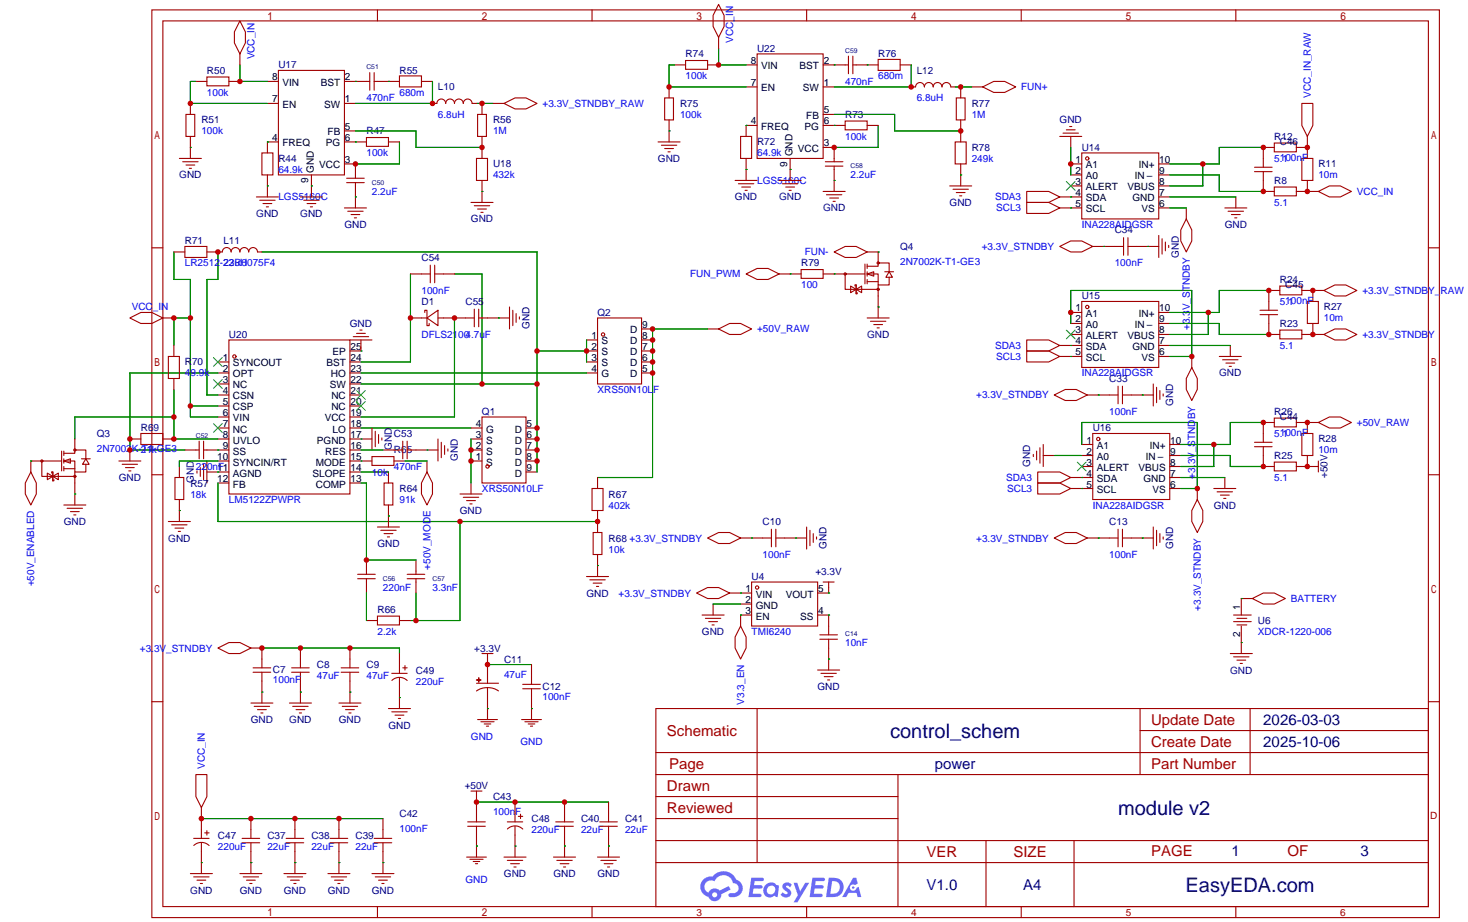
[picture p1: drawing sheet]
<svg xmlns="http://www.w3.org/2000/svg" width="339mm" height="213mm" viewBox="0 0 339 213" stroke-linecap="round" stroke-linejoin="round" font-family="sans-serif">
<g fill="none" stroke="#a10000" stroke-width=".25">
<path d="M35.1 2.3h297.1v209.5h-297.1zM37.6 4.8h292.1v204.5h-292.1zM87.1 2.3v2.5M136.7 2.3v2.5M186.2 2.3v2.5M235.7 2.3v2.5M285.2 2.3v2.5M35.1 57.2h2.5M329.7 57.2h2.5M35.1 109.6h2.5M329.7 109.6h2.5M35.1 162h2.5"/>
<path d="M151.4 163.6h178.3v45.7h-178.3zM151.4 178.8h178.3M151.4 173.7h178.3M174.8 163.6v35.5M207.3 178.8v30.5M263.1 163.6v15.2M263.1 168.7h66.6M288.5 163.6v15.2M329.7 162h2.5M151.4 183.9h55.9M151.4 199.1h178.3M151.4 194.1h178.3"/>
<path d="M151.4 189h55.9M227.6 194.1v15.2M247.9 194.1v15.2M87.1 209.3v2.5M136.7 209.3v2.5M186.2 209.3v2.5M235.7 209.3v2.5M285.2 209.3v2.5"/>
</g>
<g fill="#5487ff">
<path d="M180.9 204a1.3 1.3 0 0 1 1.8 .3l-.4 .6a.54 .54 0 0 0-.9-.3l.1 .3a1.28 1.28 0 0 1 .8 2 1.53 1.53 0 0 1-2.2-.3l.6-.6 .7 .4a.31 .31 0 0 0 .4-.2 .31 .31 0 0 0-.3-.4 1.12 1.12 0 0 1-.6-1.8z"/>
<path d="M183.2 203.8h.8l.7 2 1.2-2h.9l-2.7 4.5h-.9l1-1.6z"/>
<path d="M173.4 202.6h2.3a.46 .46 0 0 1 .5 .1 .46 .46 0 0 1 .1 .5l-.4 .2h-1.7l-.2 1h1.7a.4 .4 0 0 1 .3 .4 .4 .4 0 0 1-.4 .3h-1.7l-.1 1.2h1.3a.46 .46 0 0 1 .5 .1 .46 .46 0 0 1 .1 .5l-.3 .2h-2.6z"/>
<path d="M187.5 202.6h2.3a.47 .47 0 0 1 .5 .1 .47 .47 0 0 1 .1 .5l-.4 .2h-1.7l-.2 1h1.7a.4 .4 0 0 1 .3 .4 .4 .4 0 0 1-.4 .3h-1.7l-.1 1.2h1.3a.46 .46 0 0 1 .5 .1 .46 .46 0 0 1 .1 .5l-.3 .2h-2.6z"/>
<path d="M196.9 202.6h.7l.4 1.4-.7 .3a.75 .75 0 0 0-1.1 .3 .75 .75 0 0 0 .5 1.1 .75 .75 0 0 0 1-.7l.5-.3 .6 2.4h-.8l-.3-1h-1.8l-.6 1h-.9z"/>
<path d="M191.3 202.6l-.6 4.5h1.4a2.27 2.27 0 0 0 2.6-2.3 2.27 2.27 0 0 0-2.7-2.2zM192.1 203.4a1.5 1.5 0 0 1 1.8 1.6 1.5 1.5 0 0 1-2 1.3h-.2z"/>
<path d="M176.7 204.3a1.6 1.6 0 0 0-.3 2.2 1.6 1.6 0 0 0 2.3 .3l.8 .3 .3-2.5-.2-.2-.4-.1a1.58 1.58 0 0 0-2.5 0zM177.3 204.8a.99 .99 0 0 1 1.7 .5 .99 .99 0 0 1-1.4 1.1 .98 .98 0 0 1-.3-1.6z"/>
<path d="M162.4 203a2.37 2.37 0 0 0 1.1 4.1 1.54 1.54 0 0 0 1.8 .9 1.54 1.54 0 0 0 1.2-1.6l2.2-1.1-.5-.7-2.1 1a1.57 1.57 0 0 0-2.6 .5 1.5 1.5 0 0 1-.7-2.1 1.5 1.5 0 0 1 2.1-.5 2.23 2.23 0 0 1 2.3-1.4 2.23 2.23 0 0 1 2 1.8 1.16 1.16 0 0 1 1.3 1.1 1.16 1.16 0 0 1-1.1 1.2h-.7a.47 .47 0 0 0-.6 .4 .47 .47 0 0 0 .5 .5 2.14 2.14 0 0 0 2.7-1.3 2.14 2.14 0 0 0-1.4-2.7 3.2 3.2 0 0 0-5.4-.7h-1.1zM164.4 206.6a.58 .58 0 0 1 1.1 0 .58 .58 0 0 1-1.1 0z"/>
<circle cx="196.9" cy="204.9" r=".28"/>
</g>
<g fill="none" stroke="#a10000" stroke-width=".25">
<path d="M45.2 18.8h2.6M47.8 17.8h5v2h-5zM52.8 18.8h2.6M55.4 4.8l1.2 2.6v2.5l-1.2 2.5-1.3-2.5v-2.5zM55.4 12.4v2.6M61.7 18.8h2.6M64.3 16.3h15.2v24.1h-15.2zM79.5 18.8h5.8M85.3 16.8v4M86.4 18.8h5.8M86.4 16.8v4M92.2 17.5h5.1v2.6h-5.1z"/>
<path d="M97.3 18.8h2.5M155.7 15h2.5M158.2 14h5.1v2h-5.1zM163.3 15h2.6M165.9 1l1.2 2.6v2.5l-1.2 2.5-1.3-2.5v-2.5zM165.9 8.6v2.6M172.2 15h2.6M174.8 12.4h15.2v24.2h-15.2zM190 15h5.8M195.8 13v4M196.8 15h5.9M196.8 13v4"/>
<path d="M202.7 13.7h5.1v2.6h-5.1zM207.8 15h2.5M41.4 36.6h5.1M42.2 37.3h3.5M42.9 26.4h2.1v5.1h-2.1zM42.9 38.1h2.1M43.7 38.9h.5M43.9 23.9v2.5M43.9 31.5v5.1M60.5 35.3h2.5v5.1h-2.5zM61.7 23.9h2.6M64.3 32.8h-2.6v2.5"/>
<path d="M79.5 37.8h2.5v3.3M79.5 23.9h2.5M79.5 30.2h2.5M79.5 32.8h5.1M84.6 31.8h5.1v2h-5.1zM89.7 32.8h2.5M99.8 23.9h1a1.02 1.02 0 0 1 1.1-1 1.02 1.02 0 0 1 1 1 1.02 1.02 0 0 1 1-1 1.02 1.02 0 0 1 1 1 1.02 1.02 0 0 1 1-1 1.02 1.02 0 0 1 1 1 1.02 1.02 0 0 1 1-1 1.02 1.02 0 0 1 1.1 1h1M110 36.6h2.5v5.1h-2.5zM110.2 26.4h2.1v5.1h-2.1zM111.3 23.9v2.5M111.3 31.5v5.1M113.8 23.9h2.5"/>
<path d="M116.3 23.9l2.6-1.3h2.5l2.6 1.3-2.6 1.2h-2.5zM151.9 32.8h5.1M152.7 33.5h3.5M153.4 22.6h2v5.1h-2zM153.4 34.3h2M154.2 35.1h.5M154.4 20.1v2.5M154.4 27.7v5.1M170.9 31.5h2.6v5.1h-2.6zM172.2 20.1h2.6M172.2 36.6v5.1M174.8 29h-2.6v2.5"/>
<path d="M182.4 36.6v5.1M190 34h2.5v3.3M190 20.1h2.5M190 26.4h2.5M190 29h5.1M190.5 37.3h4.1M190.5 38.4h4.1M192.5 38.4v5.8M195.1 27.9h5.1v2.1h-5.1zM200.2 29h2.5M210.3 20.1h1a1.02 1.02 0 0 1 1-1 1.02 1.02 0 0 1 1.1 1 1.02 1.02 0 0 1 1-1.1 1.02 1.02 0 0 1 1 1.1 1.02 1.02 0 0 1 1-1.1 1.02 1.02 0 0 1 1 1.1 1.02 1.02 0 0 1 1-1.1 1.02 1.02 0 0 1 1.1 1.1h1M220.5 32.8h2.5v5h-2.5z"/>
<path d="M220.7 22.6h2.1v5.1h-2.1zM221.7 20.1v2.5M221.7 27.7v5.1M221.7 37.8v5.1M224.3 20.1h2.5M226.8 20.1l2.6-1.3h2.5l2.5 1.3-2.5 1.2h-2.5zM244.6 31.5h5.1M245.4 30.7h3.5M246.1 30h2.1M246.9 29.2h.5M247.1 37.8h2.6M247.1 31.5v2.5"/>
<path d="M249.7 35.3h17.8v15.2h-17.8zM267.5 37.8h2.5M289.6 39.6h4M289.6 38.6h4M291.6 39.6v4.6h2.5M294.1 33h5.1v2.1h-5.1zM294.1 34h-2.5v4.6M299.2 34h2.6M300.5 36.6h2.5v5.1h-2.5zM300.5 23.9h2.5v5.1l-1.2 2.5-1.3-2.5zM301.8 31.5v5.1M40.1 58.2h2.6"/>
<path d="M42.7 56.9h5.1v2.5h-5.1zM47.8 58.2h3.5a1.02 1.02 0 0 1 1-1 1.02 1.02 0 0 1 1 1 1.02 1.02 0 0 1 1.1-1.1 1.02 1.02 0 0 1 1 1.1 1.02 1.02 0 0 1 1-1.1 1.02 1.02 0 0 1 1 1.1 1.02 1.02 0 0 1 1-1.1 1.02 1.02 0 0 1 1 1.1h1.1M59.2 45.5h5.1M59.9 46.2h3.6M60.7 47h2M61.5 47.8h.5M61.7 40.4v5.1M69.3 45.5h5.1M70.1 46.2h3.6M70.9 47h2M71.6 47.8h.5M71.9 40.4v5.1"/>
<path d="M79.5 48h5.1M80 42.2h4.1M80 41.1h4.1M80.3 48.8h3.5M81 49.5h2.1M81.8 50.3h.5M82 42.2v5.8M108.7 46.7h5.1M109.5 47.5h3.5M110.2 48.3h2.1M111 49h.5M111.3 41.7v5"/>
<path d="M169.7 41.7h5.1M170.4 42.4h3.6M171.2 43.2h2M172 43.9h.5M179.8 41.7h5.1M180.6 42.4h3.5M181.4 43.2h2M182.1 43.9h.5M190 44.2h5.1M190.8 45h3.5M191.5 45.7h2M192.3 46.5h.5"/>
<path d="M192.5 58.2l2.6-1.3h2.5l2.6 1.3-2.6 1.2h-2.5zM200.2 58.2h2.5v2.5M219.2 42.9h5.1M220 43.7h3.5M220.7 44.4h2.1M221.5 45.2h.5M237 44.2h5.1l2.5 1.3-2.5 1.2h-5.1zM237 46.7h5.1l2.5 1.3-2.5 1.3h-5.1zM244.6 56.9l2.5-1.3h2.6l2.5 1.3-2.5 1.3h-2.6zM244.6 45.5h5.1M244.6 48h5.1M247.1 40.4h2.6"/>
<path d="M247.1 42.9h2.6M252.2 56.9h7.1M259.3 54.9v4M260.3 56.9h7.2M260.3 54.9v4M267.5 40.4h2.5M267.5 42.9h2.5M267.5 45.5h2.5M267.5 48h2.5M267.5 54.4v5M268.2 55.1v3.6M269 55.9v2"/>
<path d="M269.7 56.6v.6M273.8 50.5l1.3 2.6v2.5l-1.3 2.6-1.3-2.6v-2.5zM273.8 48v2.5M282.7 48h5.1M283.5 48.8h3.5M284.2 49.5h2.1M285 50.3h.5M285.2 45.5v2.5M294.1 43.2h5.1v2h-5.1zM299.2 44.2h5.1M301.8 41.7v2.5M304.3 44.2l2.5-1.3h2.6l2.5 1.3-2.5 1.3h-2.6z"/>
<path d="M30 73.4l2.5-1.3h2.6l2.5 1.3-2.5 1.3h-2.6zM37.6 73.4h2.5M40.1 79.8v2.5M52.8 78.5h28v35.5h-28zM80.8 78.5h5.1M81.5 77.7h3.6M82.3 77h2M83.1 76.2h.5M83.3 78.5v2.5h-2.5M94.7 73.4h3.9M94.7 63.2h4.6M98 72.1v-.5h.6v3.6h.5v-.5"/>
<path d="M98.6 73.4l2.5-1.8v3.6zM99.3 61.2v4.1M100.3 61.2v4.1M100.3 63.2h4.6M101.1 73.4h8.4M109.5 71.4v4M110.5 73.4h7.1M110.5 71.4v4M117.6 70.9v5M118.4 71.6v3.6M119.1 72.4v2M119.9 73.2v.5"/>
<path d="M135.4 78.5h2.5M137.9 73.4h10.2v15.2h-10.2zM148.1 75.9h2.5M148.1 78.5h2.5M163.3 75.9h2.6M165.9 75.9l2.5-1.2h2.5l2.6 1.2-2.6 1.3h-2.5zM172.2 63.2l2.6-1.2h2.5l2.5 1.2-2.5 1.3h-2.5zM179.8 63.2h5.1M184.9 62.2h5.1v2.1h-5.1zM190 63.2h9.6M195.1 63.2v3.6h7.6M196.3 66l1.3 .8-1.3 .8z"/>
<path d="M197.4 66v-.2h.2v2h.3v-.2M197.6 66.8l1.3-.8v1.6zM199.6 61v4.5M200.2 63.2l1.5-.5v1.1zM200.2 61.5h2.5v-.8h2.5v2M200.2 63.2h2.5v2.6h2.5v-1.8M200.2 73.4h5M200.2 65h2.5M200.2 61v1M200.2 62.7v1.1M200.2 64.5v1M200.9 74.2h3.6"/>
<path d="M201.7 74.9h2M202.4 75.7h.5M202.7 65.8v7.6M204.2 62.7h2M205.2 62.7l.8 1.3h-1.5zM237 78.5h5.1l2.5 1.3-2.5 1.2h-5.1zM244.6 79.8h5.1M247.1 72.1h2.6M247.1 74.7h2.6M247.1 77.2h2.6M249.7 69.6h17.8v15.2h-17.8zM267.5 72.1h2.5"/>
<path d="M267.5 74.7h2.5M267.5 77.2h2.5M267.5 79.8h2.5M284 79.8v2.5M290.8 72.6h4.1M290.8 71.6h4.1M292.9 72.6v4.6h2.5M295.4 76.2h5.1v2h-5.1zM295.4 66h5.1v2.1h-5.1zM295.4 67.1h-2.5v4.5M300.5 77.2h5.1M300.5 67.1h5.1"/>
<path d="M301.8 69.6h2.5v5.1h-2.5zM303 67.1v2.5M303 74.7v2.5M305.6 67.1l2.5-1.3h2.5l2.6 1.3-2.6 1.2h-2.5zM305.6 77.2l2.5-1.3h2.5l2.6 1.3-2.6 1.3h-2.5zM38.9 82.3h2.5v5.1h-2.5zM40.1 87.4v2.5M50.3 91.2h2.5M50.3 83.6h2.5M50.3 86.1h2.5M50.3 88.6h2.5M50.3 93.7h2.5"/>
<path d="M50.3 96.3h2.5M50.3 98.8h2.5M80.8 91.2h2.5M80.8 83.6h2.5M80.8 86.1h2.5M80.8 88.6h2.5M80.8 93.7h2.5M80.8 96.3h2.5M80.8 98.8h2.5M85.9 98.8v5.1M86.6 99.6v3.5M108.7 98.8h2.6"/>
<path d="M111.3 96.3h10.1v15.2h-10.1zM121.4 98.8h2.6M135.4 83.6h2.5M135.4 86.1h2.5M135.4 81h2.5M148.1 83.6h2.5M148.1 86.1h2.5M148.1 81h2.5M237 81h5.1l2.5 1.3-2.5 1.3h-5.1zM243.3 91.2l2.6-1.3h2.5l2.6 1.3-2.6 1.3h-2.5zM244.6 82.3h5.1M251 91.2h7.1"/>
<path d="M258.1 89.2v4M259.1 89.2v4M259.1 91.2h7.1M266.2 88.6v5.1M267 89.4v3.6M267.5 82.3h2.5M267.7 90.2v2M268.5 90.9v.5M275.1 84.8l1.3 2.6v2.5l-1.3 2.6-1.3-2.6v-2.5zM275.1 82.3v2.5M281.4 82.3h5.1M282.2 83.1h3.6"/>
<path d="M283 83.8h2M283.7 84.6h.5M294.1 96.5h5.1v2.1h-5.1zM294.1 97.5h-2.5v4.6M299.2 97.5h5.1M301.8 97.5v2.6M304.3 97.5l2.5-1.2h2.6l2.5 1.2-2.5 1.3h-2.6zM7.1 109l1.3 2.5v2.5l-1.3 2.6-1.3-2.6v-2.5zM9.7 106.4v3.6h7.6M10.9 109.2l1.3 .8-1.3 .7zM11.9 109.2v-.2h.3v2h.2v-.3M12.2 110l1.3-.8v1.5z"/>
<path d="M14.2 106.4h-7.1v2.6M14.2 104.1v4.6M14.7 106.4l1.6-.5v1zM14.7 104.6h2.6v-.7h2.5v2M14.7 106.4h2.6v2.6h2.5v-1.8M14.7 108.2h2.6M14.7 104.1v1.1M14.7 105.9v1M14.7 107.7v1M14.7 116.6h5.1M15.5 117.3h3.5M16.3 118.1h2"/>
<path d="M17 118.9h.5M17.3 101.3v2.6M17.3 109v7.6M18.8 105.9h2M19.8 105.9l.8 1.3h-1.6zM27.4 106.4h5.1M28.2 107.2h3.5M29 107.9h2M29.7 108.7h.5M30 101.3h2.5M30 103.9v2.5M32.5 100.1h5.1v2.5h-5.1z"/>
<path d="M37.6 101.3h2.5M40.4 110.2h2v5.1h-2zM41.4 107.7v2.5M41.4 115.3v5.1M42.7 103.9h3.3M45.5 108.7v.5M46 101.9v4M46.2 107.9v2.1M47 103.9h5.8M47 101.9v4M47 107.2v3.5M47.8 106.4v5.1"/>
<path d="M47.8 109h5M50.3 101.3h2.5M50.3 106.4h2.5M50.3 111.5h2.5M80.8 101.3h5.1M80.8 103.9h2.5M80.8 106.4h5.1M80.8 109h2.5M80.8 111.5h2.5M85.9 105.4h5v2h-5zM87.4 100.3v2.1M88.1 101.1v.5"/>
<path d="M88.4 103.9h4.6M88.6 111.5h2.1v5.1h-2.1zM89.7 109v2.5M89.7 116.6v5.1M90.9 106.4h2.6M93 101.9v4M94 103.9h7.1M94 101.9v4M98.6 109l1.2 2.5v2.5l-1.2 2.6-1.3-2.6v-2.5zM98.6 106.4v2.6M101.1 101.3v5.1M101.9 102.1v3.6"/>
<path d="M102.6 102.9v2M103.4 103.6v.5M106.2 114h5.1M106.9 114.8h3.6M107.7 115.6h2M108.5 116.3h.5M108.7 101.3h2.6M108.7 103.9h2.6M108.7 106.4h2.6M108.7 111.5v2.5M121.4 101.3h2.6M121.4 103.9h2.6"/>
<path d="M121.4 106.4h2.6M121.4 109h2.6M136.7 112.8h2.5v5.1h-2.5zM137.9 110.2v2.6M137.9 117.9v5M238.5 104.9v.5M239.3 104.1v2.1M239.5 109h5.1l2.5 1.2-2.5 1.3h-5.1zM239.5 111.5h5.1l2.5 1.3-2.5 1.2h-5.1zM240 103.4v3.5M240.8 105.2h2.5M240.8 102.6v5.1"/>
<path d="M247.1 110.2h5.1M247.1 112.8h5.1M249.7 102.6h2.5M249.7 105.2h2.5M249.7 107.7h2.5M252.2 100.1h17.8v15.2h-17.8zM270 102.6h2.5M270 105.2h2.5M270 107.7h2.5M270 110.2h2.5M270 112.8h2.5M276.4 115.3l1.2 2.6v2.5l-1.2 2.5-1.3-2.5v-2.5z"/>
<path d="M276.4 112.8v2.5M280.2 112.8h5M280.9 113.5h3.6M281.7 114.3h2M282.4 115.1h.6M282.7 110.2v2.6M289.6 103.1h4M289.6 102.1h4M291.6 103.1v4.6h2.5M294.1 106.7h5.1v2h-5.1zM299.2 107.7h5.1M300.5 100.1h2.5v5.1h-2.5z"/>
<path d="M301.8 105.2v2.5M304.3 106.4v2.6M38.9 120.4h5M39.6 121.2h3.6M40.4 121.9h2M41.1 122.7h.6M82.5 133.6h4.1M82.5 132.6h4.1M84.6 129.3v3.3M84.6 133.6v3.3M87.1 121.7h5.1M87.9 122.4h3.5"/>
<path d="M88.6 123.2h2.1M89.4 124h.5M94 133.6h4M94 132.6h4M96 129.3v3.3M96 133.6v3.3M135.4 133.1h5.1M136.1 133.9h3.6M136.9 122.9h2v5.1h-2zM136.9 134.6h2M137.7 135.4h.5M137.9 128v5.1"/>
<path d="M160.8 136.9l2.5-1.3h2.6l2.5 1.3-2.5 1.3h-2.6zM163.3 124.2l2.6-1.3h2.5l2.5 1.3-2.5 1.3h-2.5zM164.6 139.4v2.6M168.4 136.9h5.1M170.9 139.4h2.6M170.9 124.2h7.2M173.5 134.4h15.2v10.1h-15.2zM178.1 122.2v4M179.1 124.2h7.1M179.1 122.2v4M186.2 121.7v5M186.9 122.4v3.6"/>
<path d="M187.7 123.2v2M188.5 124v.5M190 134.4h2.5M191.3 134.4v2.5h-2.6M243.3 124.2l2.6-1.3h2.5l2.6 1.3-2.6 1.3h-2.5zM251 124.2h7.1M258.1 122.2v4M259.1 124.2h7.1M259.1 122.2v4M266.2 121.7v5M267 122.4v3.6M267.7 123.2v2"/>
<path d="M268.5 124v.5M289.1 138.2l2.5-1.3h2.5l2.6 1.3-2.6 1.2h-2.5zM289.1 138.2h-2.6v3.8M50.3 149.6l2.5-1.3h2.6l2.5 1.3-2.5 1.3h-2.6zM57.9 149.6h2.6v4.6M58.4 155.2h4.1M58.4 154.2h4.1M60.5 155.2v7.1M67.3 155.2h4.1M67.3 154.2h4.1M69.3 149.6v4.6M69.3 155.2v7.1"/>
<path d="M78.7 155.2h4.1M78.7 154.2h4.1M80.8 149.6v4.6M80.8 155.2v7.1M84.6 143.3h2.5M87.1 142.2h5.1v2.1h-5.1zM90.4 155.4h3.6M90.4 157.1a2.54 2.54 0 0 1 3.6 0M92.2 150.9v4.5M92.2 156.5v7.1M92.2 143.3h2.5M93 154.2h1"/>
<path d="M93.5 153.7v1M110 157h1zM110 157.7h5.1M110.5 156.5v1zM111.3 150.9h2.5M112.5 158.7l1.6 .3 1 .5M112.5 158.7l-1.1 .2-1.4 .6M112.5 150.9v6.8M112.5 158.7v7.4M120.6 159h4.1M120.6 158h4.1M122.7 153.4v4.6"/>
<path d="M122.7 159v7.1M162.1 142h5M162.8 142.7h3.6M163.6 143.5h2M164.3 144.3h.5M170.9 144.5l1.3 2.6v2.5l-1.3 2.5-1.2-2.5v-2.5zM173.5 142h-2.6v2.5M188.7 142h2.6v4.6M188.7 154.7h5.1M189.2 146.6h4.1M189.2 147.6h4.1M189.5 155.4h3.5"/>
<path d="M190.2 156.2h2.1M191 157h.5M191.3 147.6v7.1M284 150.9h5.1M284.7 142h4.1M284.7 143.5h4.1M284.7 151.6h3.6M285.5 144.3h2.3M285.5 142.7h2.3M285.5 152.4h2M286.3 153.2h.5M286.5 144.5v6.4"/>
<path d="M45.2 178.8h2.6v5.1l-1.3 2.5-1.3-2.5zM57.9 162.3h5.1M58.7 163.1h3.5M59.4 163.8h2.1M60.2 164.6h.5M66.8 162.3h5.1M67.6 163.1h3.5M68.3 163.8h2.1M69.1 164.6h.5M78.2 162.3h5.1M79 163.1h3.5M79.8 163.8h2"/>
<path d="M80.5 164.6h.5M89.7 163.6h5M90.4 164.3h3.6M91.2 165.1h2M91.9 165.9h.6M110.2 166.1h4.6M111 166.6h3M111.8 167.1h1.5M112.3 167.6h.5M112.5 163.6h.1M120.4 166.1h4.6M121.2 166.6h3"/>
<path d="M121.9 167.1h1.5M122.4 167.6h.5M122.7 163.6h.1M44.7 193.5h3.6M44.7 195.2a2.54 2.54 0 0 1 3.6 0M46.5 186.4v7.1M46.5 194.6v7.1M47.2 192.3h1.1M47.8 191.8v1M55.9 194.6h4M55.9 193.5h4M57.9 189v4.5"/>
<path d="M57.9 194.6v7.1M66 194.6h4.1M66 193.5h4.1M68.1 189v4.5M68.1 194.6v7.1M76.2 194.6h4.1M76.2 193.5h4.1M78.2 189v4.5M78.2 194.6v7.1M86.4 194.6h4M86.4 193.5h4M88.4 189v4.5"/>
<path d="M88.4 194.6v7.1M107.7 197.9h4.6M107.9 190.8h4.1M107.9 189.7h4.1M108.5 198.4h3M108.7 182.6h2.6M109.2 198.9h1.5M109.7 199.4h.5M110 195.3h.1M110 182.6v7.1M110 190.8v7.1M116.3 197.9h5.1"/>
<path d="M117.1 198.6h3.5M117.1 189.7h3.5M117.1 191.4a2.54 2.54 0 0 1 3.6 0M117.9 199.4h2M118.9 185.2v4.5M118.9 190.8v7.1M119.6 188.5h1M120.1 188v1M127.8 197.9h5M128.3 190.8h4M128.3 189.7h4M128.5 198.6h3.6"/>
<path d="M129.3 199.4h2M130.3 185.2v4.5M130.3 190.8v7.1M137.9 197.9h5.1M138.4 190.8h4.1M138.4 189.7h4.1M138.7 198.6h3.5M139.4 199.4h2.1M140.5 185.2v4.5M140.5 190.8v7.1M43.9 201.7h5.1M44.7 202.4h3.6"/>
<path d="M45.5 203.2h2M46.2 204h.5M55.4 201.7h5.1M56.1 202.4h3.6M56.9 203.2h2M57.7 204h.5M65.5 201.7h5.1M66.3 202.4h3.5M67.1 203.2h2M67.8 204h.5M75.7 201.7h5.1M76.5 202.4h3.5"/>
<path d="M77.2 203.2h2M78 204h.5M85.9 201.7h5M86.6 202.4h3.6M87.4 203.2h2M88.1 204h.5M118.6 200.2h.5M130 200.2h.6M140.2 200.2h.5"/>
<circle cx="251" cy="36.6" r=".38"/>
<circle cx="139.2" cy="77.2" r=".38"/>
<circle cx="195.1" cy="63.2" r=".25"/>
<circle cx="202.7" cy="66.8" r=".25"/>
<circle cx="202.7" cy="60.7" r=".25"/>
<circle cx="251" cy="70.9" r=".38"/>
<circle cx="54.1" cy="82.3" r=".38"/>
<circle cx="9.7" cy="106.4" r=".25"/>
<circle cx="17.3" cy="110" r=".25"/>
<circle cx="17.3" cy="103.9" r=".25"/>
<circle cx="112.5" cy="107.7" r=".38"/>
<circle cx="253.5" cy="101.3" r=".38"/>
<circle cx="174.8" cy="135.6" r=".38"/>
</g>
<g fill="none" stroke="#008700" stroke-width=".25">
<path d="M45.2 18.8h-1.3v5.1h17.8M55.4 15v3.8h6.3M82 18.8h.1M89.7 18.8h.1M99.8 18.8v5.1h-17.8M155.7 15h-1.3v5.1h17.8M165.9 11.2v3.8h6.3M192.5 15h.1M200.2 15h.1M210.3 15v5.1h-17.8M43.9 34h.1M61.7 32.8h.1"/>
<path d="M82 32.8h.1M82 30.2h14v3.8h15.3M92.2 32.8v5h-10.2M110 23.9h3.8M154.4 30.2h.1M172.2 29h.1M172.2 39.1h.1M182.4 39.1h.1M192.5 29h.1M192.5 26.4h14v3.8h15.2M202.7 29v5h-10.2M220.5 20.1h3.8"/>
<path d="M247.1 34v6.4M277.6 37.8v5.1h-7.6M291.6 34h-10.2v3.8h-11.4M301.8 34h.1M40.1 58.2v6.3h3.8v31.8h6.4M50.3 58.2v6.3h-2.5v26.7h2.5M60.5 58.2h63.5v50.8M61.7 42.9h.1M71.9 42.9h.1M82 45.5h.1M111.3 44.2h.1M192.5 41.7h.1"/>
<path d="M202.7 58.2h.1M221.7 40.4h.1M247.1 45.5h.1M247.1 48h.1M254.8 56.9h.1M264.9 56.9h.1M270 45.5h15.2M270 48h3.8M270 40.4h11.4v3.8h10.2M301.8 44.2h.1M43.9 73.4h-3.8v6.4M94.7 63.2v20.4h-11.4"/>
<path d="M104.9 63.2h6.4v25.4M104.9 73.4v22.9h-21.6M115.1 73.4h.1M135.4 78.5v5.1M163.3 75.9h-12.7v34.3h-12.7M182.4 63.2h.1M192.5 63.2h.1M202.7 70.9h.1M247.1 79.8h.1M247.1 74.7v-7.6h28v15.2h-5.1M270 79.8h14M270 74.7h11.4v2.5h11.5"/>
<path d="M278.9 72.1v5.1h-8.9M292.9 67.1h-11.5v5h-11.4M303 67.1h.1M303 77.2h.1M40.1 89.9v11.4h10.2M40.1 96.3h-22.8v5M43.9 93.7h6.4M50.3 86.1h-20.3v17.8h12.7M83.3 81h.1M83.3 98.8h25.4M83.3 88.6h40.7M83.3 86.1h52.1"/>
<path d="M124 81h11.4M247.1 82.3h.1M253.5 91.2h.1M263.7 91.2h.1M291.6 97.5h-7.6v5.1h-11.5M301.8 97.5h.1M7.1 106.4h.1M17.3 114h.1M41.4 117.9h.1M50.3 109h.1M50.3 103.9h.1M50.3 106.4h-8.9v1.3"/>
<path d="M50.3 111.5v8.9h87.6M83.3 101.3h.1M83.3 106.4h.1M83.3 103.9h5.1M83.3 109h6.4M83.3 111.5h1.3v17.8h11.4M89.7 119.1h.1M93.5 106.4h5.1M98.6 103.9h.1M108.7 101.3v10.2M243.3 105.2h6.4M249.7 110.2h.1"/>
<path d="M249.7 112.8h.1M249.7 102.6v-5.1h26.7v15.3h-3.9M272.5 110.2h10.2M272.5 105.2h11.5v2.5h7.6M280.2 102.6v5.1h-7.7M301.8 107.7h.1M84.6 136.9v6.4M96 136.9v6.4M106.2 120.4v22.9h-11.5M137.9 130.6h.1M164.6 139.4h6.3M170.9 136.9h.1"/>
<path d="M173.5 124.2h.1M183.6 124.2h.1M191.3 136.9h.1M253.5 124.2h.1M263.7 124.2h.1M286.5 138.2h.1M60.5 159.8h.1M60.5 149.6h31.7v1.3M69.3 159.8h.1M80.8 159.8h.1M112.5 153.4h10.2M170.9 142h.1"/>
<path d="M191.3 142h.1M191.3 152.1h.1M286.5 148.3h.1M92.2 161h.1M112.5 163.6h.1M122.7 163.6h.1M46.5 199.1h.1M46.5 189h41.9M57.9 199.1h.1M68.1 199.1h.1M78.2 199.1h.1M88.4 199.1h.1"/>
<path d="M110 195.3h.1M110 185.2h30.5M118.9 195.3h.1M130.3 195.3h.1M140.5 195.3h.1"/>
</g>
<g fill="none" stroke="#3c3" stroke-width=".25">
<path d="M246.1 41.9l2.1 2M248.2 41.9l-2.1 2M246.1 76.2l2.1 2M248.2 76.2l-2.1 2M49.3 82.5l2 2.1M49.3 87.6l2 2.1M49.3 97.8l2 2M51.3 82.5l-2 2.1M51.3 87.6l-2 2.1M51.3 97.8l-2 2M82.3 92.7l2 2M82.3 90.2l2 2"/>
<path d="M84.3 92.7l-2 2M84.3 90.2l-2 2M248.7 106.7l2 2M250.7 106.7l-2 2"/>
</g>
<g fill="#c00">
<circle cx="69.3" cy="149.6" r=".63"/>
<circle cx="60.5" cy="149.6" r=".63"/>
<circle cx="80.8" cy="149.6" r=".63"/>
<circle cx="130.3" cy="185.2" r=".63"/>
<circle cx="118.9" cy="185.2" r=".63"/>
<circle cx="110" cy="185.2" r=".63"/>
<circle cx="78.2" cy="189" r=".63"/>
<circle cx="68.1" cy="189" r=".63"/>
<circle cx="57.9" cy="189" r=".63"/>
<circle cx="46.5" cy="189" r=".63"/>
<circle cx="112.5" cy="153.4" r=".63"/>
<circle cx="247.1" cy="37.8" r=".63"/>
<circle cx="247.1" cy="72.1" r=".63"/>
<circle cx="275.1" cy="82.3" r=".63"/>
<circle cx="276.4" cy="112.8" r=".63"/>
<circle cx="291.6" cy="44.2" r=".63"/>
<circle cx="291.6" cy="34" r=".63"/>
<circle cx="277.6" cy="37.8" r=".63"/>
<circle cx="292.9" cy="77.2" r=".63"/>
<circle cx="292.9" cy="67.1" r=".63"/>
<circle cx="278.9" cy="72.1" r=".63"/>
<circle cx="291.6" cy="107.7" r=".63"/>
<circle cx="291.6" cy="97.5" r=".63"/>
<circle cx="280.2" cy="102.6" r=".63"/>
<circle cx="301.8" cy="34" r=".63"/>
<circle cx="301.8" cy="44.2" r=".63"/>
<circle cx="303" cy="67.1" r=".63"/>
<circle cx="303" cy="77.2" r=".63"/>
<circle cx="301.8" cy="97.5" r=".63"/>
<circle cx="301.8" cy="107.7" r=".63"/>
<circle cx="55.4" cy="18.8" r=".63"/>
<circle cx="82" cy="37.8" r=".63"/>
<circle cx="43.9" cy="23.9" r=".63"/>
<circle cx="99.8" cy="23.9" r=".63"/>
<circle cx="111.3" cy="23.9" r=".63"/>
<circle cx="111.3" cy="34" r=".63"/>
<circle cx="150.6" cy="75.9" r=".63"/>
<circle cx="150.6" cy="78.5" r=".63"/>
<circle cx="150.6" cy="81" r=".63"/>
<circle cx="150.6" cy="83.6" r=".63"/>
<circle cx="150.6" cy="86.1" r=".63"/>
<circle cx="108.7" cy="106.4" r=".63"/>
<circle cx="108.7" cy="103.9" r=".63"/>
<circle cx="111.3" cy="88.6" r=".63"/>
<circle cx="124" cy="88.6" r=".63"/>
<circle cx="124" cy="98.8" r=".63"/>
<circle cx="124" cy="101.3" r=".63"/>
<circle cx="124" cy="103.9" r=".63"/>
<circle cx="124" cy="106.4" r=".63"/>
<circle cx="124" cy="81" r=".63"/>
<circle cx="135.4" cy="81" r=".63"/>
<circle cx="106.2" cy="120.4" r=".63"/>
<circle cx="96" cy="143.3" r=".63"/>
<circle cx="137.9" cy="120.4" r=".63"/>
<circle cx="40.1" cy="96.3" r=".63"/>
<circle cx="40.1" cy="101.3" r=".63"/>
<circle cx="30" cy="103.9" r=".63"/>
<circle cx="30" cy="101.3" r=".63"/>
<circle cx="40.1" cy="73.4" r=".63"/>
<circle cx="43.9" cy="73.4" r=".63"/>
<circle cx="43.9" cy="93.7" r=".63"/>
<circle cx="50.3" cy="58.2" r=".63"/>
<circle cx="94.7" cy="73.4" r=".63"/>
<circle cx="104.9" cy="73.4" r=".63"/>
<circle cx="84.6" cy="129.3" r=".63"/>
<circle cx="165.9" cy="15" r=".63"/>
<circle cx="192.5" cy="34" r=".63"/>
<circle cx="154.4" cy="20.1" r=".63"/>
<circle cx="210.3" cy="20.1" r=".63"/>
<circle cx="221.7" cy="20.1" r=".63"/>
<circle cx="221.7" cy="30.2" r=".63"/>
</g>
<g font-size="4.6" fill="#000080">
<text x="205.5" y="170.3">control_schem</text>
<text x="258.1" y="188.1">module v2</text>
<text x="273.7" y="205.8">EasyEDA.com</text>
</g>
<g font-size="3.5" fill="#a00000">
<text x="265.7" y="167.3">Update Date</text>
<text x="153.9" y="169.9">Schematic</text>
<text x="265.7" y="172.4">Create Date</text>
<text x="154.4" y="177.5">Page</text>
<text x="265.7" y="177.5">Part Number</text>
<text x="153.9" y="182.6">Drawn</text>
<text x="153.9" y="187.6">Reviewed</text>
<text x="213.9" y="197.8">VER</text>
<text x="233.9" y="197.8">SIZE</text>
<text x="265.7" y="197.6">PAGE</text>
<text x="297.2" y="197.6">OF</text>
</g>
<g font-size="3.5" fill="#000080">
<text x="291.6" y="167.3">2026-03-03</text>
<text x="291.6" y="172.4">2025-10-06</text>
<text x="215.8" y="177.5">power</text>
<text x="284.3" y="197.6">1</text>
<text x="314" y="197.6">3</text>
<text x="213.9" y="205.4">V1.0</text>
<text x="236.1" y="205.4">A4</text>
</g>
<g font-size="2.3" fill="#00f">
<text x="169.2" y="9.9" transform="rotate(-90 169.2 9.9)">VCC_IN</text>
<text x="58.7" y="13.7" transform="rotate(-90 58.7 13.7)">VCC_IN</text>
<text x="47.8" y="22.1">100k</text>
<text x="84.6" y="23.4">470nF</text>
<text x="92.2" y="22.1">680m</text>
<text x="158.2" y="18.3">100k</text>
<text x="195.1" y="19.6">470nF</text>
<text x="202.7" y="18.3">680m</text>
<text x="211.6" y="23.4">6.8uH</text>
<text x="235.7" y="20.9">FUN+</text>
<text x="302.6" y="22.6" transform="rotate(-90 302.6 22.6)">VCC_IN_RAW</text>
<text x="101.1" y="27.2">6.8uH</text>
<text x="125.2" y="24.7">+3.3V_STNDBY_RAW</text>
<text x="157" y="27.2">100k</text>
<text x="224.3" y="27.2">1M</text>
<text x="46.5" y="31">100k</text>
<text x="113.8" y="31">1M</text>
<text x="195.1" y="32.3">100k</text>
<text x="64.3" y="39.9">64.9k</text>
<text x="84.6" y="36.1">100k</text>
<text x="113.8" y="41.2">432k</text>
<text x="174.8" y="36.1">64.9k</text>
<text x="196.3" y="41.2">2.2uF</text>
<text x="224.3" y="37.4">249k</text>
<text x="294.1" y="37.4">5.1</text>
<text x="295.4" y="37.1">100nF</text>
<text x="304.3" y="41.2">10m</text>
<text x="64.3" y="46.3">LGS5160C</text>
<text x="85.9" y="45">2.2uF</text>
<text x="174.8" y="42.5">LGS5160C</text>
<text x="229.7" y="46.3">SDA3</text>
<text x="294.1" y="47.5">5.1</text>
<text x="313.2" y="45">VCC_IN</text>
<text x="229.9" y="48.8">SCL3</text>
<text x="249.7" y="52.6">INA228AIDGSR</text>
<text x="185.7" y="59">FUN-</text>
<text x="226.6" y="57.7">+3.3V_STNDBY</text>
<text x="42.7" y="61.5">LR2512-23R0075F4</text>
<text x="51.6" y="61.5">22uH</text>
<text x="159.3" y="64.1">FUN_PWM</text>
<text x="207.8" y="61.3">2N7002K-T1-GE3</text>
<text x="257.3" y="61.5">100nF</text>
<text x="30.4" y="71.7">VCC_IN</text>
<text x="97.3" y="67.9">100nF</text>
<text x="184.9" y="66.6">100</text>
<text x="295.4" y="70.4">5.1</text>
<text x="296.7" y="70.1">100nF</text>
<text x="314.5" y="67.9">+3.3V_STNDBY_RAW</text>
<text x="174.8" y="76.8">+50V_RAW</text>
<text x="274.6" y="76.2" transform="rotate(-90 274.6 76.2)">+3.3V_STNDBY</text>
<text x="305.6" y="74.2">10m</text>
<text x="97.3" y="78">DFLS21004.7uF</text>
<text x="229.7" y="80.6">SDA3</text>
<text x="229.9" y="83.1">SCL3</text>
<text x="295.4" y="80.6">5.1</text>
<text x="314.5" y="78">+3.3V_STNDBY</text>
<text x="42.7" y="86.9">49.9k</text>
<text x="249.7" y="86.9">INA228AIDGSR</text>
<text x="137.9" y="90.7">XRS50N10LF</text>
<text x="225.3" y="92">+3.3V_STNDBY</text>
<text x="256" y="95.8">100nF</text>
<text x="294.1" y="100.9">5.1</text>
<text x="295.4" y="100.6">100nF</text>
<text x="313.2" y="98.3">+50V_RAW</text>
<text x="22.4" y="104.4">2N7002K-T1-GE3</text>
<text x="32.5" y="104.7">21k</text>
<text x="304.3" y="104.7">10m</text>
<text x="45.2" y="108.5">220nF</text>
<text x="85.9" y="109.8">10k</text>
<text x="90.9" y="108.5">470nF</text>
<text x="111.3" y="113.6">XRS50N10LF</text>
<text x="232.2" y="111">SDA3</text>
<text x="232.5" y="113.6">SCL3</text>
<text x="275.9" y="110.5" transform="rotate(-90 275.9 110.5)">+3.3V_STNDBY</text>
<text x="294.1" y="111">5.1</text>
<text x="43.9" y="114.9">18k</text>
<text x="52.8" y="116.1">LM5122ZPWPR</text>
<text x="92.2" y="116.1">91k</text>
<text x="140.5" y="117.4">402k</text>
<text x="252.2" y="117.4">INA228AIDGSR</text>
<text x="225.3" y="125">+3.3V_STNDBY</text>
<text x="99.4" y="131.5" transform="rotate(-90 99.4 131.5)">+50V_MODE</text>
<text x="140.5" y="127.6">10k</text>
<text x="176" y="128.8">100nF</text>
<text x="256" y="128.8">100nF</text>
<text x="7.9" y="135.4" transform="rotate(-90 7.9 135.4)">+50V_ENABLED</text>
<text x="88.4" y="136.4">220nF</text>
<text x="99.8" y="136.4">3.3nF</text>
<text x="142.8" y="137.7">+3.3V_STNDBY</text>
<text x="277.2" y="141" transform="rotate(-90 277.2 141)">+3.3V_STNDBY</text>
<text x="297.9" y="139">BATTERY</text>
<text x="87.1" y="146.6">2.2k</text>
<text x="173.5" y="146.6">TMI6240</text>
<text x="195.1" y="149.1">10nF</text>
<text x="290.3" y="146.6">XDCR-1220-006</text>
<text x="32.3" y="150.4">+3.3V_STNDBY</text>
<text x="63" y="157.7">100nF</text>
<text x="73.2" y="156.8">47uF</text>
<text x="84.6" y="156.8">47uF</text>
<text x="96" y="158">220uF</text>
<text x="116.3" y="156.5">47uF</text>
<text x="125.2" y="161.5">100nF</text>
<text x="171.7" y="162.7" transform="rotate(-90 171.7 162.7)">V3.3_EN</text>
<text x="108.7" y="170.7">GND</text>
<text x="120.1" y="172">GND</text>
<text x="47.3" y="177.5" transform="rotate(-90 47.3 177.5)">VCC_IN</text>
<text x="113.8" y="188.3">100nF</text>
<text x="50.3" y="196.1">220uF</text>
<text x="61.7" y="196.1">22uF</text>
<text x="71.9" y="196.1">22uF</text>
<text x="82" y="196.1">22uF</text>
<text x="92.2" y="192.1">100nF</text>
<text x="122.7" y="192.3">220uF</text>
<text x="134.1" y="192.3">22uF</text>
<text x="144.3" y="192.3">22uF</text>
<text x="107.4" y="203.8">GND</text>
</g>
<g font-size="2.3" fill="#000080">
<text x="174.8" y="12">U22</text>
<text x="47.8" y="17.1">R50</text>
<text x="64.3" y="15.8">U17</text>
<text x="92.2" y="17.1">R55</text>
<text x="158.2" y="13.3">R74</text>
<text x="202.7" y="13.3">R76</text>
<text x="211.6" y="17.1">L12</text>
<text x="101.1" y="20.9">L10</text>
<text x="46.5" y="28.5">R51</text>
<text x="113.8" y="28.5">R56</text>
<text x="157" y="24.7">R75</text>
<text x="195.1" y="27.2">R73</text>
<text x="224.3" y="24.7">R77</text>
<text x="244.6" y="28.5">GND</text>
<text x="84.6" y="31">R47</text>
<text x="174.8" y="33.6">R72</text>
<text x="224.3" y="34.8">R78</text>
<text x="249.7" y="34.8">U14</text>
<text x="294.1" y="32.3">R12</text>
<text x="295.4" y="33.6">C46</text>
<text x="41.4" y="41.2">GND</text>
<text x="64.3" y="37.4">R44</text>
<text x="113.8" y="38.7">U18</text>
<text x="151.9" y="37.4">GND</text>
<text x="304.3" y="38.7">R11</text>
<text x="169.6" y="46.3">GND</text>
<text x="179.8" y="46.3">GND</text>
<text x="219.2" y="47.5">GND</text>
<text x="294.1" y="42.5">R8</text>
<text x="59.2" y="50.1">GND</text>
<text x="69.3" y="50.1">GND</text>
<text x="79.5" y="52.6">GND</text>
<text x="108.7" y="51.4">GND</text>
<text x="190" y="48.8">GND</text>
<text x="257.3" y="53.9">C34</text>
<text x="282.7" y="52.6">GND</text>
<text x="42.7" y="56.4">R71</text>
<text x="51.6" y="56.4">L11</text>
<text x="207.8" y="57.7">Q4</text>
<text x="272.1" y="59.5" transform="rotate(-90 272.1 59.5)">GND</text>
<text x="97.3" y="60.2">C54</text>
<text x="184.9" y="61.5">R79</text>
<text x="295.4" y="65.3">R24</text>
<text x="97.3" y="70.4">D1</text>
<text x="107.4" y="70.4">C55</text>
<text x="249.7" y="69.1">U15</text>
<text x="296.7" y="66.6">C45</text>
<text x="305.6" y="71.7">R27</text>
<text x="80.7" y="75.5">GND</text>
<text x="122.2" y="76" transform="rotate(-90 122.2 76)">GND</text>
<text x="137.9" y="72.9">Q2</text>
<text x="295.4" y="75.5">R23</text>
<text x="52.8" y="78">U20</text>
<text x="200.1" y="78">GND</text>
<text x="42.7" y="84.4">R70</text>
<text x="256" y="88.2">C33</text>
<text x="281.4" y="86.9">GND</text>
<text x="111.3" y="95.8">Q1</text>
<text x="270.8" y="93.8" transform="rotate(-90 270.8 93.8)">GND</text>
<text x="294.1" y="95.8">R26</text>
<text x="22.4" y="100.9">Q3</text>
<text x="32.5" y="99.6">R69</text>
<text x="90.9" y="100.9">C53</text>
<text x="252.2" y="99.6">U16</text>
<text x="295.4" y="97.1">C44</text>
<text x="90.5" y="103.9" transform="rotate(-90 90.5 103.9)">GND</text>
<text x="90.9" y="104.7">R65</text>
<text x="105.7" y="106.5" transform="rotate(-90 105.7 106.5)">GND</text>
<text x="237.8" y="107.7" transform="rotate(-90 237.8 107.7)">GND</text>
<text x="294.1" y="106">R25</text>
<text x="304.3" y="102.2">R28</text>
<text x="27.4" y="111">GND</text>
<text x="43.9" y="112.3">R57</text>
<text x="44.7" y="111.5" transform="rotate(-90 44.7 111.5)">GND</text>
<text x="92.2" y="113.6">R64</text>
<text x="306.4" y="110.4" transform="rotate(-90 306.4 110.4)">+50V</text>
<text x="106.1" y="118.7">GND</text>
<text x="140.5" y="114.9">R67</text>
<text x="280.1" y="117.4">GND</text>
<text x="14.7" y="121.2">GND</text>
<text x="38.8" y="125">GND</text>
<text x="140.5" y="125">R68 +3.3V_STNDBY</text>
<text x="176" y="121.2">C10</text>
<text x="256" y="121.2">C13</text>
<text x="87.1" y="126.3">GND</text>
<text x="190.8" y="126.8" transform="rotate(-90 190.8 126.8)">GND</text>
<text x="270.8" y="126.8" transform="rotate(-90 270.8 126.8)">GND</text>
<text x="135.4" y="137.7">GND</text>
<text x="173.5" y="133.9">U4</text>
<text x="188.2" y="132.6">+3.3V</text>
<text x="87.1" y="141.5">R66</text>
<text x="162" y="146.6">GND</text>
<text x="290.3" y="144.1">U6</text>
<text x="63" y="155.4">C7</text>
<text x="73.2" y="154.2">C8</text>
<text x="84.6" y="154.2">C9</text>
<text x="96" y="155.5">C49</text>
<text x="109.5" y="150.4">+3.3V</text>
<text x="116.3" y="153">C11</text>
<text x="283.9" y="155.5">GND</text>
<text x="125.2" y="159.2">C12</text>
<text x="188.7" y="159.3">GND</text>
<text x="57.9" y="166.9">GND</text>
<text x="66.8" y="166.9">GND</text>
<text x="78.2" y="166.9">GND</text>
<text x="89.6" y="168.2">GND</text>
<text x="107.3" y="182.2">+50V</text>
<text x="113.8" y="184.7">C43</text>
<text x="92.2" y="188.5">C42</text>
<text x="122.7" y="189.8">C48</text>
<text x="134.1" y="189.8">C40</text>
<text x="144.3" y="189.8">C41</text>
<text x="50.3" y="193.6">C47</text>
<text x="61.7" y="193.6">C37</text>
<text x="71.9" y="193.6">C38</text>
<text x="82" y="193.6">C39</text>
<text x="116.3" y="202.5">GND</text>
<text x="127.7" y="202.5">GND</text>
<text x="137.9" y="202.5">GND</text>
<text x="43.9" y="206.3">GND</text>
<text x="55.3" y="206.3">GND</text>
<text x="65.5" y="206.3">GND</text>
<text x="75.7" y="206.3">GND</text>
<text x="85.8" y="206.3">GND</text>
</g>
<g font-size="2.3">
<text x="173.3" y="14.8">8</text>
<text x="175.7" y="16">VIN</text>
<text x="184.6" y="16">BST</text>
<text x="190.1" y="14.8">2</text>
<text x="62.9" y="18.6">8</text>
<text x="62.9" y="23.6">7</text>
<text x="65.2" y="19.8">VIN</text>
<text x="74.1" y="19.8">BST</text>
<text x="79.6" y="18.6">2</text>
<text x="79.6" y="23.6">1</text>
<text x="173.3" y="19.8">7</text>
<text x="175.7" y="21.1">EN</text>
<text x="185.3" y="21.1">SW</text>
<text x="190.1" y="19.8">1</text>
<text x="65.2" y="24.9">EN</text>
<text x="74.8" y="24.9">SW</text>
<text x="79.6" y="30">5</text>
<text x="173.3" y="28.7">4</text>
<text x="175.7" y="30">FREQ</text>
<text x="185.7" y="30">PG</text>
<text x="186.1" y="27.5">FB</text>
<text x="190.1" y="26.2">5</text>
<text x="190.1" y="28.7">6</text>
<text x="62.9" y="32.5">4</text>
<text x="65.2" y="33.8">FREQ</text>
<text x="75.2" y="33.8">PG</text>
<text x="75.6" y="31.3">FB</text>
<text x="79.6" y="32.5">6</text>
<text x="184.2" y="35.1">VCC</text>
<text x="190.1" y="33.8">3</text>
<text x="72.4" y="39.9" transform="rotate(-90 72.4 39.9)">GND</text>
<text x="73.7" y="38.9">VCC</text>
<text x="79.6" y="37.6">3</text>
<text x="181.7" y="38.5" transform="rotate(-90 181.7 38.5)">9</text>
<text x="182.9" y="36.1" transform="rotate(-90 182.9 36.1)">GND</text>
<text x="248.3" y="37.6">1</text>
<text x="248.3" y="40.2">2</text>
<text x="250.6" y="38.9">A1</text>
<text x="250.6" y="41.4">A0</text>
<text x="261.9" y="41.4">IN</text>
<text x="262.9" y="38.9">IN+</text>
<text x="267.6" y="40.2">9</text>
<text x="267.6" y="37.6">10</text>
<text x="71.2" y="42.3" transform="rotate(-90 71.2 42.3)">9</text>
<text x="248.3" y="42.7">3</text>
<text x="248.3" y="45.2">4</text>
<text x="248.3" y="47.8">5</text>
<text x="250.6" y="44">ALERT</text>
<text x="250.6" y="46.5">SDA</text>
<text x="260.2" y="44">VBUS</text>
<text x="261.4" y="46.5">GND</text>
<text x="267.6" y="47.8">6</text>
<text x="267.6" y="45.2">7</text>
<text x="267.6" y="42.7">8</text>
<text x="250.6" y="49">SCL</text>
<text x="263.4" y="49">VS</text>
<text x="248.3" y="71.9">1</text>
<text x="267.6" y="71.9">10</text>
<text x="145.5" y="77">D</text>
<text x="148.2" y="75.7">9</text>
<text x="248.3" y="74.4">2</text>
<text x="248.3" y="77">3</text>
<text x="250.6" y="73.2">A1</text>
<text x="250.6" y="75.7">A0</text>
<text x="261.9" y="75.7">IN</text>
<text x="262.9" y="73.2">IN+</text>
<text x="267.6" y="77">8</text>
<text x="267.6" y="74.4">9</text>
<text x="51.4" y="83.3">1</text>
<text x="76.8" y="82.1">EP</text>
<text x="80.9" y="83.3">24</text>
<text x="80.9" y="80.8">25</text>
<text x="136.5" y="83.3">3</text>
<text x="136.5" y="80.8">2</text>
<text x="136.5" y="78.3">1</text>
<text x="138.9" y="82.1">S</text>
<text x="138.9" y="79.5">S</text>
<text x="145.5" y="79.5">D</text>
<text x="145.5" y="82.1">D</text>
<text x="148.2" y="78.3">8</text>
<text x="148.2" y="80.8">7</text>
<text x="148.2" y="83.3">6</text>
<text x="248.3" y="79.5">4</text>
<text x="248.3" y="82.1">5</text>
<text x="250.6" y="78.3">ALERT</text>
<text x="250.6" y="80.8">SDA</text>
<text x="250.6" y="83.3">SCL</text>
<text x="260.2" y="78.3">VBUS</text>
<text x="261.4" y="80.8">GND</text>
<text x="263.4" y="83.3">VS</text>
<text x="267.6" y="82.1">6</text>
<text x="267.6" y="79.5">7</text>
<text x="51.4" y="85.9">2</text>
<text x="51.4" y="88.4">3</text>
<text x="53.8" y="84.6">SYNCOUT</text>
<text x="53.8" y="87.1">OPT</text>
<text x="53.8" y="89.7">NC</text>
<text x="75.3" y="84.6">BST</text>
<text x="76.1" y="89.7">SW</text>
<text x="76.4" y="87.1">HO</text>
<text x="80.9" y="88.4">22</text>
<text x="80.9" y="85.9">23</text>
<text x="136.5" y="85.9">4</text>
<text x="138.9" y="87.1">G</text>
<text x="138.9" y="84.6">S</text>
<text x="145.5" y="84.6">D</text>
<text x="145.5" y="87.1">D</text>
<text x="148.2" y="85.9">5</text>
<text x="51.4" y="91">4</text>
<text x="51.4" y="93.5">5</text>
<text x="53.8" y="92.2">CSN</text>
<text x="53.8" y="94.8">CSP</text>
<text x="76.5" y="94.8">NC</text>
<text x="76.5" y="92.2">NC</text>
<text x="80.9" y="93.5">20</text>
<text x="80.9" y="91">21</text>
<text x="51.4" y="96">6</text>
<text x="51.4" y="98.6">7</text>
<text x="51.4" y="101.1">8</text>
<text x="53.8" y="97.3">VIN</text>
<text x="53.8" y="99.8">NC</text>
<text x="75" y="97.3">VCC</text>
<text x="76.8" y="99.8">LO</text>
<text x="80.9" y="101.1">17</text>
<text x="80.9" y="98.6">18</text>
<text x="80.9" y="96">19</text>
<text x="109.8" y="98.6">4</text>
<text x="109.8" y="101.1">3</text>
<text x="112.2" y="99.8">G</text>
<text x="118.8" y="99.8">D</text>
<text x="121.5" y="101.1">6</text>
<text x="121.5" y="98.6">5</text>
<text x="50.1" y="106.2">10</text>
<text x="51.4" y="103.7">9</text>
<text x="53.8" y="102.4">UVLO</text>
<text x="53.8" y="104.9">SS</text>
<text x="53.8" y="107.5">SYNCIN/RT</text>
<text x="72.9" y="107.5">MODE</text>
<text x="73.2" y="102.4">PGND</text>
<text x="75.1" y="104.9">RES</text>
<text x="80.9" y="106.2">15</text>
<text x="80.9" y="103.7">16</text>
<text x="109.8" y="103.7">2</text>
<text x="109.8" y="106.2">1</text>
<text x="112.2" y="102.4">S</text>
<text x="112.2" y="104.9">S</text>
<text x="112.2" y="107.5">S</text>
<text x="118.8" y="107.5">D</text>
<text x="118.8" y="104.9">D</text>
<text x="118.8" y="102.4">D</text>
<text x="121.5" y="106.2">8</text>
<text x="121.5" y="103.7">7</text>
<text x="250.8" y="102.4">1</text>
<text x="250.8" y="104.9">2</text>
<text x="250.8" y="107.5">3</text>
<text x="253.2" y="103.7">A1</text>
<text x="253.2" y="106.2">A0</text>
<text x="264.4" y="106.2">IN</text>
<text x="265.4" y="103.7">IN+</text>
<text x="270.1" y="107.5">8</text>
<text x="270.1" y="104.9">9</text>
<text x="270.1" y="102.4">10</text>
<text x="50.1" y="108.7">11</text>
<text x="50.1" y="111.3">12</text>
<text x="53.8" y="110">AGND</text>
<text x="53.8" y="112.5">FB</text>
<text x="72.1" y="110">SLOPE</text>
<text x="72.9" y="112.5">COMP</text>
<text x="80.9" y="111.3">13</text>
<text x="80.9" y="108.7">14</text>
<text x="118.8" y="110">D</text>
<text x="121.5" y="108.7">9</text>
<text x="250.8" y="110">4</text>
<text x="250.8" y="112.5">5</text>
<text x="253.2" y="108.7">ALERT</text>
<text x="253.2" y="111.3">SDA</text>
<text x="253.2" y="113.8">SCL</text>
<text x="262.8" y="108.7">VBUS</text>
<text x="263.9" y="111.3">GND</text>
<text x="266" y="113.8">VS</text>
<text x="270.1" y="112.5">6</text>
<text x="270.1" y="110">7</text>
<text x="172.1" y="136.7">1</text>
<text x="174.4" y="137.9">VIN</text>
<text x="181.4" y="137.9">VOUT</text>
<text x="188.8" y="136.7">5</text>
<text x="172.1" y="139.2">2</text>
<text x="172.1" y="141.8">3</text>
<text x="174.4" y="140.5">GND</text>
<text x="174.4" y="143">EN</text>
<text x="184.7" y="143">SS</text>
<text x="188.8" y="141.8">4</text>
<text x="286.3" y="140.7" transform="rotate(-90 286.3 140.7)">1</text>
<text x="286.3" y="147.1" transform="rotate(-90 286.3 147.1)">2</text>
</g>
<g font-size="2.3" fill="#a00000">
<text x="330.1" y="189">D</text>
<text x="160.8" y="211.4">3</text>
<text x="210.3" y="211.4">4</text>
<text x="259.8" y="211.4">5</text>
<text x="309.4" y="211.4">6</text>
</g>
<g font-size="1.6" fill="#000080">
<text x="84.6" y="15.9">C51</text>
<text x="195.1" y="12.1">C59</text>
<text x="196.3" y="38.8">C58</text>
<text x="85.9" y="42.6">C50</text>
<text x="45.2" y="101">C52</text>
<text x="88.4" y="134.1">C56</text>
<text x="99.8" y="134.1">C57</text>
<text x="195.1" y="146.8">C14</text>
</g>
</svg>
